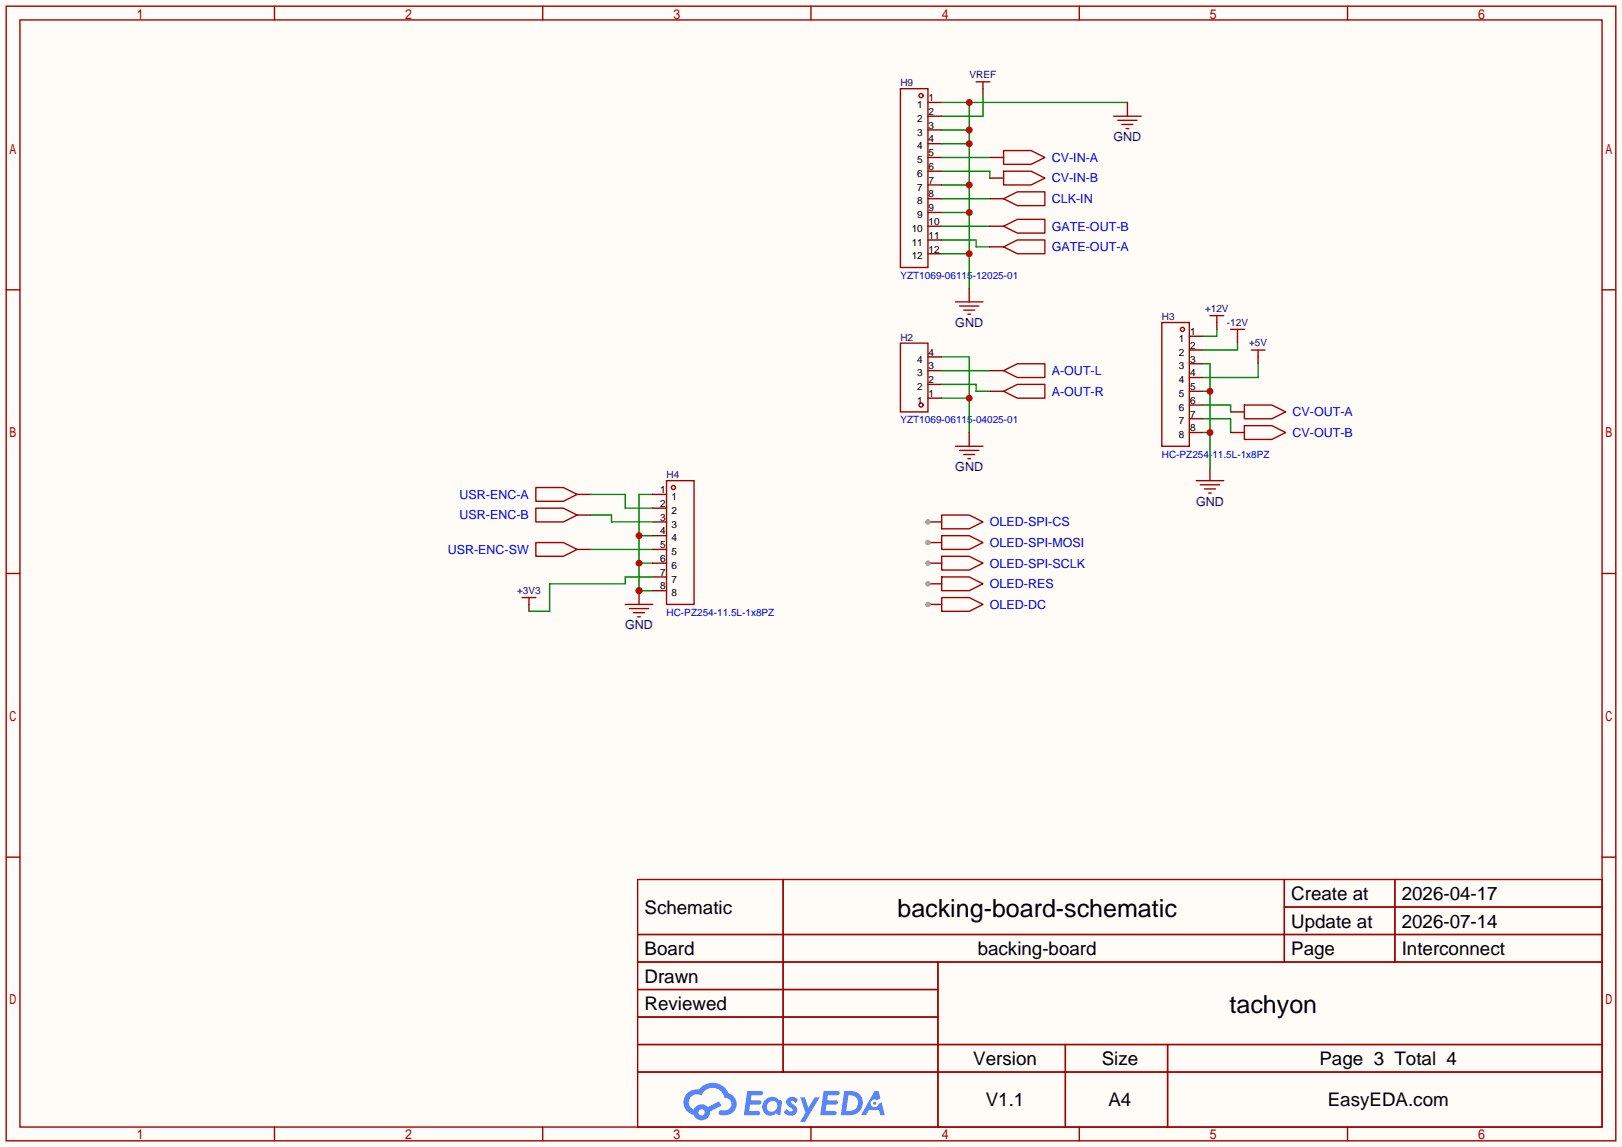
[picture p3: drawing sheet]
<svg xmlns="http://www.w3.org/2000/svg" width="299mm" height="212mm" viewBox="0 0 299 212" stroke-linecap="round" stroke-linejoin="round" font-family="sans-serif">
<path d="M0 0h299.5v211.8h-299.5z" fill="#fffcf7"/>
<g fill="none" stroke="#a10000" stroke-width=".25">
<path d="M1.1 1.1h297.2v209.6h-297.2zM3.7 3.7h292.1v204.5h-292.1zM50.7 1.1v2.6M100.2 1.1v2.6M149.7 1.1v2.6M199.3 1.1v2.6M248.8 1.1v2.6M1.1 53.5h2.6M295.8 53.5h2.5M1.1 105.9h2.6M295.8 105.9h2.5M1.1 158.3h2.6"/>
<path d="M295.8 158.3h2.5M117.7 162.4h178.1v45.8h-178.1zM117.7 172.6h178.1M117.7 177.7h178.1M144.6 162.4v35.6M173.2 177.7v30.5M237.1 162.4v15.3M237.1 167.5h58.7M257.5 162.4v15.3M117.7 182.8h55.5M117.7 192.9h178.1M117.7 187.8h55.5"/>
<path d="M117.7 198h178.1M196.7 192.9v15.3M215.6 192.9v15.3M50.7 208.2v2.5M100.2 208.2v2.5M149.7 208.2v2.5M199.3 208.2v2.5M248.8 208.2v2.5"/>
</g>
<g fill="#5487ff">
<path d="M145.5 202.8a1.3 1.3 0 0 1 1.8 .3l-.4 .6a.54 .54 0 0 0-.9-.2l.1 .2a1.58 1.58 0 0 1 1.1 1.6 1.43 1.43 0 0 1-2.5 .1l.5-.6a.64 .64 0 0 0 .5 .5 .64 .64 0 0 0 .7-.3l-.2-.2a1.6 1.6 0 0 1-1-1.6z"/>
<path d="M147.7 202.7h.9l.7 1.9 1.1-1.9h.9l-2.7 4.5h-.9l1-1.7z"/>
<path d="M138 201.5h1.6a1.31 1.31 0 0 1 1.2 .2 .4 .4 0 0 1-.3 .6h-1.8l-.1 .9h1.6a.4 .4 0 0 1 .4 .4 .4 .4 0 0 1-.4 .4h-1.7l-.2 1.2h.8a1.23 1.23 0 0 1 1.2 .2 .39 .39 0 0 1-.3 .6h-2.7z"/>
<path d="M152.1 201.5h1.6a1.32 1.32 0 0 1 1.3 .2 .39 .39 0 0 1-.4 .6h-1.7l-.2 .9h1.7a.4 .4 0 0 1 .3 .4 .4 .4 0 0 1-.4 .4h-1.7l-.2 1.2h.8a1.23 1.23 0 0 1 1.2 .2 .39 .39 0 0 1-.3 .6h-2.7z"/>
<path d="M161.5 201.5h.7l.4 1.3-.7 .4a.75 .75 0 0 0-1.1 .3 .75 .75 0 0 0 .5 1 .75 .75 0 0 0 .9-.6l.6-.3 .6 2.4h-.9l-.2-1h-1.9l-.5 1h-.9z"/>
<path d="M155.9 201.5l-.7 4.5h1.5a2.27 2.27 0 0 0 2.6-2.3 2.27 2.27 0 0 0-2.7-2.2zM156.6 202.3a1.5 1.5 0 0 1 1.8 1.5 1.5 1.5 0 0 1-1.9 1.4h-.3z"/>
<path d="M141.3 203.1a1.62 1.62 0 0 0-.4 2.1 1.62 1.62 0 0 0 2 .7l.4-.3 .3 .3 .5 .1 .3-2.5-.2-.3h-.4a1.58 1.58 0 0 0-2.5-.1zM141.9 203.6a.99 .99 0 0 1 1.6 .3 .99 .99 0 0 1-.9 1.4 .94 .94 0 0 1-1-.5 .94 .94 0 0 1 .3-1.2z"/>
<path d="M126.9 201.9a2.37 2.37 0 0 0 1.2 4 1.54 1.54 0 0 0 1.7 1 1.54 1.54 0 0 0 1.3-1.6l2.1-1.1-.5-.8-2 1.1a1.57 1.57 0 0 0-2.6 .4 1.5 1.5 0 0 1-.8-2.1 1.5 1.5 0 0 1 2.2-.5 2.23 2.23 0 0 1 2.3-1.4 2.23 2.23 0 0 1 2 1.8 1.16 1.16 0 0 1 1.2 1.1 1.16 1.16 0 0 1-1 1.3h-.7a.47 .47 0 0 0-.6 .3 .47 .47 0 0 0 .4 .6 2.23 2.23 0 0 0 2.3-.7 2.23 2.23 0 0 0 .4-2.3 2.16 2.16 0 0 0-1.3-1.1 3.2 3.2 0 0 0-5.4-.7l-1.2 .1zM129 205.4a.58 .58 0 0 1 1.1 0 .58 .58 0 0 1-1.1 0z"/>
<circle cx="161.5" cy="203.8" r=".28"/>
</g>
<path d="M171.3 111.6h2.6" fill="none" stroke="#870000" stroke-width=".25"/>
<circle cx="171.3" cy="111.6" r=".51" fill="#999"/>
<path d="M173.9 110.4h5l2.6 1.2-2.6 1.3h-5z" fill="none" stroke="#a10000" stroke-width=".25"/>
<path d="M171.3 107.8h2.6" fill="none" stroke="#870000" stroke-width=".25"/>
<circle cx="171.3" cy="107.8" r=".51" fill="#999"/>
<path d="M173.9 106.6h5l2.6 1.2-2.6 1.3h-5z" fill="none" stroke="#a10000" stroke-width=".25"/>
<path d="M171.3 96.4h2.6" fill="none" stroke="#870000" stroke-width=".25"/>
<circle cx="171.3" cy="96.4" r=".51" fill="#999"/>
<path d="M173.9 95.1h5l2.6 1.3-2.6 1.3h-5z" fill="none" stroke="#a10000" stroke-width=".25"/>
<path d="M171.3 104h2.6" fill="none" stroke="#870000" stroke-width=".25"/>
<circle cx="171.3" cy="104" r=".51" fill="#999"/>
<path d="M173.9 102.7h5l2.6 1.3-2.6 1.3h-5z" fill="none" stroke="#a10000" stroke-width=".25"/>
<path d="M171.3 100.2h2.6" fill="none" stroke="#870000" stroke-width=".25"/>
<circle cx="171.3" cy="100.2" r=".51" fill="#999"/>
<g fill="none" stroke="#a10000" stroke-width=".25">
<path d="M166.2 16.4h5.1v33h-5.1zM98.9 90h5.1l2.6 1.3-2.6 1.3h-5.1zM98.9 93.9h5.1l2.6 1.2-2.6 1.3h-5.1zM173.9 98.9h5l2.6 1.3-2.6 1.3h-5zM98.9 100.2h5.1l2.6 1.3-2.6 1.2h-5.1z"/>
<circle cx="170.1" cy="17.7" r=".38"/>
</g>
<g fill="none" stroke="#870000" stroke-width=".25">
<path d="M171.3 18.9h2.6M171.3 21.5h2.6M171.3 24h2.6M171.3 26.5h2.6M171.3 29.1h2.6M171.3 31.6h2.6M171.3 34.2h2.6M171.3 36.7h2.6M171.3 39.2h2.6M171.3 41.8h2.6M171.3 44.3h2.6M171.3 46.9h2.6"/>
<path d="M106.6 91.3h2.5M106.6 95.1h2.5M106.6 101.5h2.5"/>
</g>
<path d="M118 98.9h2.5M120.5 91.3h-2.5v17.8h2.5M118 104h2.5" fill="none" stroke="#008700" stroke-width=".25"/>
<g fill="#c00">
<circle cx="118" cy="98.9" r=".63"/>
<circle cx="118" cy="104" r=".63"/>
<circle cx="118" cy="109.1" r=".63"/>
</g>
<g fill="none" stroke="#a10000" stroke-width=".25">
<path d="M166.2 63.4h5.1v12.7h-5.1zM123.1 88.8h5v22.8h-5zM96.4 110.4h2.5M97.7 110.4v1.2"/>
<circle cx="170.1" cy="74.8" r=".38"/>
<circle cx="124.3" cy="90" r=".38"/>
</g>
<g fill="none" stroke="#870000" stroke-width=".25">
<path d="M171.3 73.5h2.6M171.3 71h2.6M171.3 68.5h2.6M171.3 65.9h2.6M120.5 91.3h2.6M120.5 93.9h2.6M120.5 96.4h2.6M120.5 98.9h2.6M97.7 111.6v1.3M120.5 101.5h2.6M120.5 104h2.6M120.5 106.6h2.6"/>
<path d="M120.5 109.1h2.6"/>
</g>
<path d="M173.9 65.9h5v14M173.9 73.5h5M109.1 91.3h6.3v2.6h5.1M109.1 95.1h3.8v1.3h7.6M109.1 101.5h11.4M120.5 106.6h-5.1v1.2h-13.9v5.1h-3.8" fill="none" stroke="#008700" stroke-width=".25"/>
<circle cx="178.9" cy="73.5" r=".63" fill="#c00"/>
<g fill="none" stroke="#870000" stroke-width=".25">
<path d="M224.7 59.6v1.2M178.9 79.9v2.5M182.8 72.3h2.5M182.8 68.5h2.5M219.6 72.3h2.5M219.6 62.1h2.5M219.6 64.6h2.5M219.6 67.2h2.5M219.6 69.7h2.5M219.6 74.8h2.5M219.6 77.3h2.5M219.6 79.9h2.5"/>
<path d="M227.2 79.9h2.5M227.2 76.1h2.5M228.5 62.1v1.3M232.3 65.9v1.3M223.4 86.2v2.6"/>
</g>
<g fill="none" stroke="#a10000" stroke-width=".25">
<path d="M214.5 59.6h5.1v22.8h-5.1zM223.4 58.3h2.5M224.7 58.3v1.3M185.3 72.3l2.5-1.3h5.1v2.5h-5.1zM185.3 68.5l2.5-1.3h5.1v2.5h-5.1zM227.2 60.8h2.5M228.5 60.8v1.3M229.7 78.6h5.1l2.6 1.3-2.6 1.3h-5.1zM229.7 74.8h5.1l2.6 1.3-2.6 1.2h-5.1zM231 64.6h2.6M232.3 64.6v1.3M176.4 82.4h5.1"/>
<path d="M177.2 83.2h3.5M177.9 83.9h2.1M178.7 84.7h.5M220.9 88.8h5M221.6 89.5h3.6M222.4 90.3h2M223.1 91.1h.5"/>
<circle cx="218.3" cy="60.8" r=".38"/>
</g>
<path d="M173.9 71h6.3v1.3h2.6M173.9 68.5h8.9M222.1 72.3h1.3M222.1 74.8h5.1v1.3M222.1 77.3h5.1v2.6M222.1 67.2h1.3v19M222.1 79.9h1.3M224.7 60.8v1.3h-2.6M228.5 63.4v1.2h-6.4M232.3 67.2v2.5h-10.2" fill="none" stroke="#008700" stroke-width=".25"/>
<g fill="#c00">
<circle cx="223.4" cy="79.9" r=".63"/>
<circle cx="223.4" cy="72.3" r=".63"/>
</g>
<path d="M173.9 18.9h34.3M178.9 18.9v34.3M173.9 34.2h5M173.9 39.2h5M173.9 26.5h5M173.9 24h5M173.9 41.8h8.9M173.9 44.3h6.3v1.3h2.6M173.9 46.9h5" fill="none" stroke="#008700" stroke-width=".25"/>
<path d="M182.8 29.1h2.5M182.8 32.9h2.5M178.9 53.2v2.6" fill="none" stroke="#870000" stroke-width=".25"/>
<path d="M185.3 27.8h5.1l2.5 1.3-2.5 1.3h-5.1zM185.3 31.6h5.1l2.5 1.3-2.5 1.3h-5.1zM176.4 55.8h5.1M177.2 56.5h3.5M177.9 57.3h2.1M178.7 58h.5" fill="none" stroke="#a10000" stroke-width=".25"/>
<g fill="#c00">
<circle cx="178.9" cy="34.2" r=".63"/>
<circle cx="178.9" cy="39.2" r=".63"/>
<circle cx="178.9" cy="46.9" r=".63"/>
<circle cx="178.9" cy="26.5" r=".63"/>
<circle cx="178.9" cy="24" r=".63"/>
<circle cx="178.9" cy="18.9" r=".63"/>
</g>
<path d="M181.5 17.7v3.8h-7.6M173.9 29.1h8.9M173.9 31.6h8.9v1.3M173.9 36.7h8.9" fill="none" stroke="#008700" stroke-width=".25"/>
<path d="M181.5 16.4v1.3M208.2 18.9v2.6M182.8 36.7h2.5M182.8 45.6h2.5M182.8 41.8h2.5M118 109.1v2.5" fill="none" stroke="#870000" stroke-width=".25"/>
<path d="M180.2 15.1h2.6M181.5 15.1v1.3M185.3 36.7l2.5-1.3h5.1v2.6h-5.1zM205.6 21.5h5.1M206.4 22.2h3.5M207.1 23h2.1M207.9 23.7h.5M185.3 45.6l2.5-1.3h5.1v2.6h-5.1zM185.3 41.8l2.5-1.3h5.1v2.6h-5.1z" fill="none" stroke="#a10000" stroke-width=".25"/>
<circle cx="118" cy="109.1" r=".63" fill="#c00"/>
<path d="M115.4 111.6h5.1M116.2 112.4h3.6M117 113.2h2M117.7 113.9h.5" fill="none" stroke="#a10000" stroke-width=".25"/>
<g font-size="4.6">
<text x="165.7" y="169.4">backing-board-schematic</text>
<text x="227" y="187.1">tachyon</text>
</g>
<g font-size="3.5">
<text x="238.4" y="166.2">Create at</text>
<text x="258.8" y="166.2">2026-04-17</text>
<text x="119" y="168.8">Schematic</text>
<text x="238.4" y="171.3">Update at</text>
<text x="258.8" y="171.3">2026-07-14</text>
<text x="119" y="176.4">Board</text>
<text x="180.5" y="176.4">backing-board</text>
<text x="238.4" y="176.4">Page</text>
<text x="258.8" y="176.4">Interconnect</text>
<text x="119" y="181.5">Drawn</text>
<text x="119" y="186.6">Reviewed</text>
<text x="179.7" y="196.7">Version</text>
<text x="203.4" y="196.7">Size</text>
<text x="243.6" y="196.7">Page 3 Total 4</text>
<text x="182" y="204.3">V1.1</text>
<text x="204.7" y="204.3">A4</text>
<text x="245.1" y="204.3">EasyEDA.com</text>
</g>
<g font-size="2.3" fill="#00f">
<text x="194.2" y="29.9">CV-IN-A</text>
<text x="194.2" y="33.7">CV-IN-B</text>
<text x="194.2" y="37.5">CLK-IN</text>
<text x="194.2" y="46.4">GATE-OUT-A</text>
<text x="194.2" y="42.6">GATE-OUT-B</text>
<text x="194.2" y="69.3">A-OUT-L</text>
<text x="194.2" y="73.1">A-OUT-R</text>
<text x="238.6" y="76.9">CV-OUT-A</text>
<text x="238.6" y="80.7">CV-OUT-B</text>
<text x="84.8" y="92.1">USR-ENC-A</text>
<text x="84.8" y="95.9">USR-ENC-B</text>
<text x="182.8" y="97.2">OLED-SPI-CS</text>
<text x="182.8" y="101">OLED-SPI-MOSI</text>
<text x="82.7" y="102.3">USR-ENC-SW</text>
<text x="182.8" y="104.8">OLED-SPI-SCLK</text>
<text x="182.8" y="112.4">OLED-DC</text>
<text x="182.8" y="108.6">OLED-RES</text>
</g>
<g font-size="2.3" fill="#000080">
<text x="205.6" y="26.1">GND</text>
<text x="176.4" y="60.4">GND</text>
<text x="176.4" y="87">GND</text>
<text x="220.8" y="93.4">GND</text>
<text x="115.4" y="116.3">GND</text>
</g>
<g font-size="1.8" fill="#000080">
<text x="166.2" y="15.9">H9</text>
<text x="179" y="14.4">VREF</text>
<text x="214.5" y="59.1">H3</text>
<text x="222.5" y="57.6">+12V</text>
<text x="166.2" y="62.9">H2</text>
<text x="226.5" y="60.1">-12V</text>
<text x="230.6" y="63.9">+5V</text>
<text x="123.1" y="88.3">H4</text>
<text x="95.5" y="109.6">+3V3</text>
</g>
<g font-size="1.8">
<text x="169.4" y="20">1</text>
<text x="169.4" y="22.5">2</text>
<text x="171.4" y="18.7">1</text>
<text x="171.4" y="21.2">2</text>
<text x="171.4" y="23.8">3</text>
<text x="169.4" y="25">3</text>
<text x="169.4" y="27.6">4</text>
<text x="171.4" y="26.3">4</text>
<text x="171.4" y="28.9">5</text>
<text x="169.4" y="30.1">5</text>
<text x="169.4" y="32.7">6</text>
<text x="169.4" y="35.2">7</text>
<text x="171.4" y="31.4">6</text>
<text x="171.4" y="33.9">7</text>
<text x="169.4" y="37.7">8</text>
<text x="169.4" y="40.3">9</text>
<text x="171.4" y="36.5">8</text>
<text x="171.4" y="39">9</text>
<text x="171.4" y="41.6">10</text>
<text x="168.3" y="42.8">10</text>
<text x="168.3" y="45.4">11</text>
<text x="168.3" y="47.9">12</text>
<text x="171.4" y="44.1">11</text>
<text x="171.4" y="46.6">12</text>
<text x="171.4" y="65.7">4</text>
<text x="217.6" y="63.1">1</text>
<text x="217.6" y="65.7">2</text>
<text x="219.7" y="61.9">1</text>
<text x="219.7" y="64.4">2</text>
<text x="169.4" y="69.5">3</text>
<text x="169.4" y="67">4</text>
<text x="171.4" y="70.8">2</text>
<text x="171.4" y="68.2">3</text>
<text x="217.6" y="68.2">3</text>
<text x="217.6" y="70.8">4</text>
<text x="219.7" y="67">3</text>
<text x="219.7" y="69.5">4</text>
<text x="169.4" y="74.6">1</text>
<text x="169.4" y="72">2</text>
<text x="171.4" y="73.3">1</text>
<text x="217.6" y="73.3">5</text>
<text x="217.6" y="75.8">6</text>
<text x="219.7" y="72">5</text>
<text x="219.7" y="74.6">6</text>
<text x="219.7" y="77.1">7</text>
<text x="217.6" y="78.4">7</text>
<text x="217.6" y="80.9">8</text>
<text x="219.7" y="79.7">8</text>
<text x="121.9" y="91.1">1</text>
<text x="121.9" y="93.6">2</text>
<text x="124" y="92.4">1</text>
<text x="124" y="94.9">2</text>
<text x="121.9" y="96.2">3</text>
<text x="121.9" y="98.7">4</text>
<text x="121.9" y="101.2">5</text>
<text x="124" y="97.4">3</text>
<text x="124" y="100">4</text>
<text x="121.9" y="103.8">6</text>
<text x="121.9" y="106.3">7</text>
<text x="124" y="102.5">5</text>
<text x="124" y="105.1">6</text>
<text x="124" y="107.6">7</text>
<text x="121.9" y="108.9">8</text>
<text x="124" y="110.1">8</text>
</g>
<g font-size="1.8" fill="#00f">
<text x="166.2" y="51.5">YZT1069-06115-12025-01</text>
<text x="166.2" y="78.2">YZT1069-06115-04025-01</text>
<text x="214.5" y="84.5">HC-PZ254-11.5L-1x8PZ</text>
<text x="123.1" y="113.7">HC-PZ254-11.5L-1x8PZ</text>
</g>
</svg>
